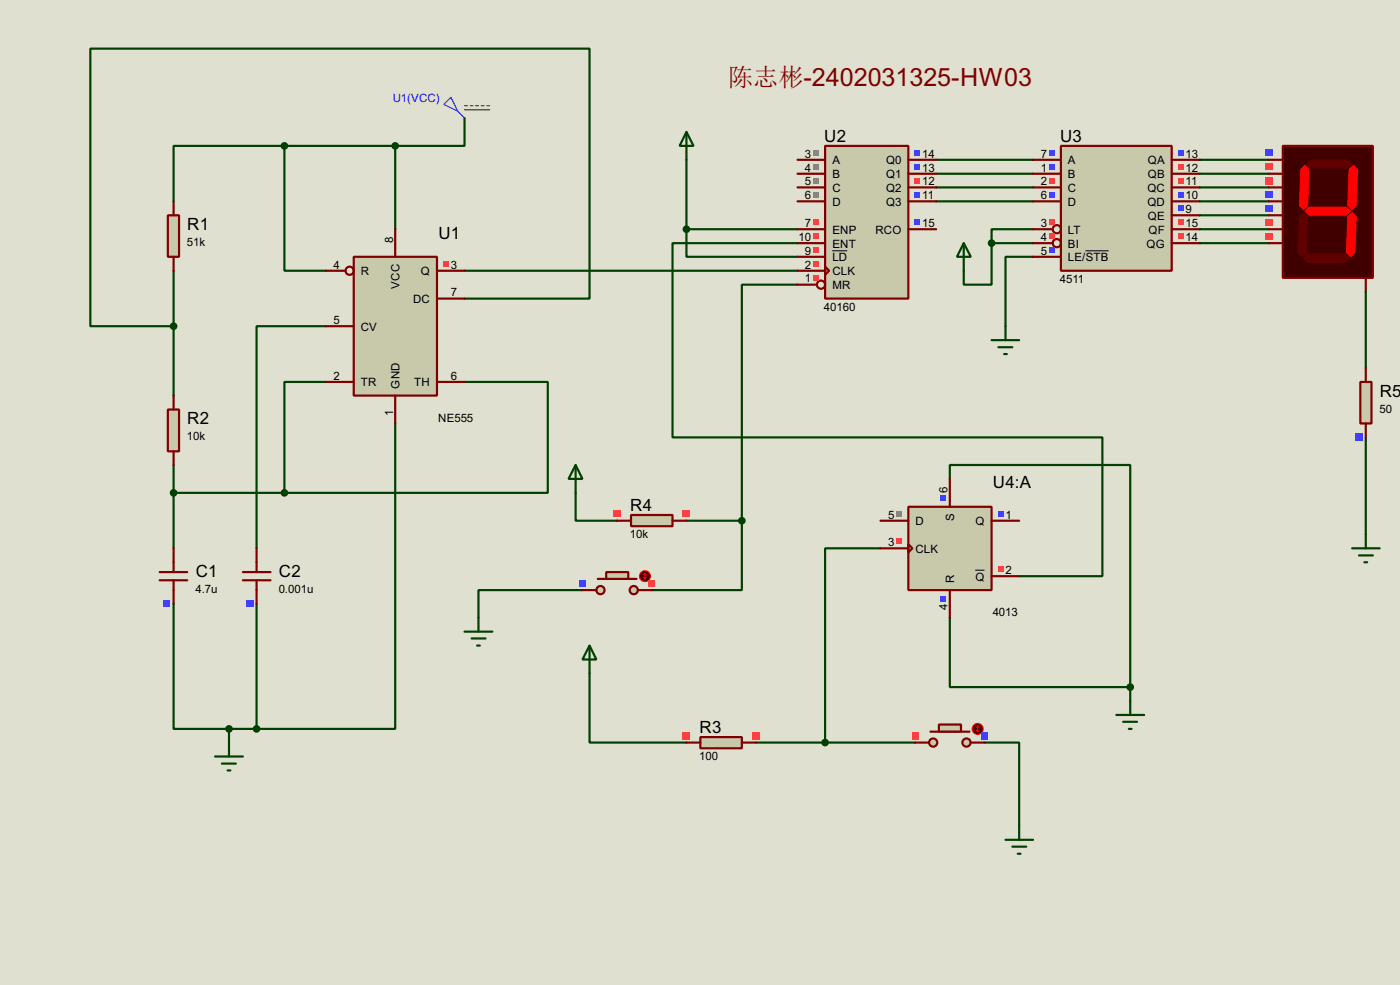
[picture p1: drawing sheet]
<svg xmlns="http://www.w3.org/2000/svg" width="256mm" height="180mm" viewBox="0 0 256 180" stroke-linecap="round" stroke-linejoin="round" font-family="sans-serif">
<path d="M0 0h256.5v180.3h-256.5z" fill="#e0e0d0"/>
<g fill="none" stroke="#004000" stroke-width=".4">
<path d="M52.1 26.7h-20.3v10.2M52.1 26.7v22.9h7.6M52.1 26.7h20.3M72.4 26.7v15.3M85.1 21.6v5.1h-12.7M125.8 29.3v12.7M171.5 29.3h17.8M171.5 31.8h17.8M171.5 34.3h17.8M171.5 36.9h17.8M219.8 29.3h12.7M219.8 31.8h12.7"/>
<path d="M219.8 34.3h12.7M219.8 36.9h12.7M219.8 39.4h12.7M31.8 49.6v22.8M59.7 59.7h-12.7v40.7M85.1 54.7h22.9v-45.8h-91.4v50.8h15.2M85.1 49.6h61M125.8 42v5h20.3M125.8 42h20.3M146.1 44.5h-22.9v35.6h78.8v25.4h-15.3M146.1 52.1h-10.2v43.2M181.7 44.5v7.6h-5.1v-2.5"/>
<path d="M181.7 44.5h7.6M189.3 42h-7.6v2.5M189.3 47h-5.1v12.7M219.8 42h12.7M219.8 44.5h12.7M250.2 53.4v14M59.7 69.9h-7.6v20.3M72.4 77.5v55.9h-25.4M85.1 69.9h15.3v20.3h-48.3M31.8 85.1v15.3M31.8 90.2h20.3M105.5 90.2v5.1h7.6"/>
<path d="M125.8 95.3h10.1M135.9 95.3v12.7h-16.5M174 87.7v-2.6h33.1v40.7M250.2 80.1v17.7M31.8 110.5v22.9h10.2M47 110.5v22.9M106.7 108h-19v5.1M161.3 100.4h-10.1v35.5M174 113.1v12.7h33.1M42 133.4v2.5M42 133.4h5M108 123.2v12.7h17.8"/>
<path d="M138.5 135.9h29.2M180.4 135.9h6.3v15.3M207.1 125.8v2.5"/>
</g>
<path d="M64.8 47h15.3v25.4h-15.3z" fill="#c8c8aa" stroke="#800000" stroke-width=".4"/>
<g fill="none" stroke="#800000" stroke-width=".4">
<path d="M59.7 49.6h3.6M59.7 59.7h5.1M72.4 42v5M80.1 49.6h5M80.1 54.7h5M59.7 69.9h5.1M72.4 72.4v5.1M80.1 69.9h5"/>
<circle cx="64" cy="49.6" r=".75"/>
</g>
<path d="M81.2 47.8h1v1h-1z" fill="#ff4040"/>
<path d="M30.8 39.4h2v7.6h-2z" fill="#c8c8aa" stroke="#800000" stroke-width=".4"/>
<path d="M31.8 36.9v2.5M31.8 47v2.6" fill="none" stroke="#800000" stroke-width=".4"/>
<path d="M30.8 75h2v7.6h-2z" fill="#c8c8aa" stroke="#800000" stroke-width=".4"/>
<path d="M31.8 72.4v2.6M31.8 82.6v2.5" fill="none" stroke="#800000" stroke-width=".4"/>
<path d="M128.3 134.9h7.6v2.1h-7.6z" fill="#c8c8aa" stroke="#800000" stroke-width=".4"/>
<path d="M125.8 135.9h2.5M135.9 135.9h2.6" fill="none" stroke="#800000" stroke-width=".4"/>
<g fill="#ff4040">
<path d="M125.1 134h1.3v1.3h-1.3z"/>
<path d="M137.8 134h1.3v1.3h-1.3z"/>
</g>
<path d="M115.6 94.3h7.6v2h-7.6z" fill="#c8c8aa" stroke="#800000" stroke-width=".4"/>
<path d="M113.1 95.3h2.5M123.2 95.3h2.6" fill="none" stroke="#800000" stroke-width=".4"/>
<g fill="#ff4040">
<path d="M112.4 93.4h1.3v1.3h-1.3z"/>
<path d="M125.1 93.4h1.3v1.3h-1.3z"/>
</g>
<path d="M249.2 69.9h2.1v7.6h-2.1z" fill="#c8c8aa" stroke="#800000" stroke-width=".4"/>
<path d="M250.2 67.4v2.5M250.2 77.5v2.6" fill="none" stroke="#800000" stroke-width=".4"/>
<path d="M248.3 79.4h1.3v1.3h-1.3z" fill="#4040ff"/>
<path d="M151.2 26.7h15.2v28h-15.2z" fill="#c8c8aa" stroke="#800000" stroke-width=".4"/>
<g fill="none" stroke="#800000" stroke-width=".4">
<path d="M146.1 29.3h5.1M146.1 31.8h5.1M146.1 34.3h5.1M146.1 36.9h5.1M166.4 29.3h5.1M166.4 31.8h5.1M166.4 34.3h5.1M166.4 36.9h5.1M146.1 42h5.1M146.1 44.5h5.1M146.1 47h5.1M146.1 49.6h5.1"/>
<path d="M146.1 52.1h3.6M151.2 48.8l.7 .8-.7 .7zM166.4 42h5.1"/>
<circle cx="150.4" cy="52.1" r=".75"/>
</g>
<path d="M152.5 45.9h2.7" fill="none" stroke="#000" stroke-width=".18"/>
<g fill="#808080">
<path d="M149 27.5h1v1h-1z"/>
<path d="M149 30h1v1h-1z"/>
<path d="M149 32.6h1v1h-1z"/>
<path d="M149 35.1h1v1h-1z"/>
</g>
<g fill="#ff4040">
<path d="M149 40.2h1v1h-1z"/>
<path d="M149 42.7h1v1h-1z"/>
<path d="M149 45.3h1v1h-1z"/>
<path d="M149 47.8h1v1h-1z"/>
<path d="M149 50.3h1v1.1h-1z"/>
</g>
<g fill="#4040ff">
<path d="M167.6 27.5h1v1h-1z"/>
<path d="M167.6 30h1v1h-1z"/>
</g>
<path d="M167.6 32.6h1v1h-1z" fill="#ff4040"/>
<g fill="#4040ff">
<path d="M167.6 35.1h1v1h-1z"/>
<path d="M167.6 40.2h1v1h-1z"/>
</g>
<path d="M29.3 104.7h5M29.3 106.2h5M31.8 100.4v4.3M31.8 106.2v4.3" fill="none" stroke="#800000" stroke-width=".4"/>
<path d="M29.9 109.9h1.3v1.3h-1.3z" fill="#4040ff"/>
<path d="M44.5 104.7h5.1M44.5 106.2h5.1M47 100.4v4.3M47 106.2v4.3" fill="none" stroke="#800000" stroke-width=".4"/>
<path d="M45.1 109.9h1.3v1.3h-1.3z" fill="#4040ff"/>
<path d="M81.3 19.1l1.3-1.3 1.3 2.6zM85.1 19.4h.6M86.2 19.4h.5M87.2 19.4h.5M88.2 19.4h.5M89.2 19.4h.5M83.9 20.4l1.2 1.2M85.1 20.1h4.6" fill="none" stroke="#0000c0" stroke-width=".2"/>
<g fill="#004000" stroke="#004000" stroke-width=".4">
<circle cx="72.4" cy="26.7" r=".5"/>
<circle cx="52.1" cy="26.7" r=".5"/>
<circle cx="31.8" cy="59.7" r=".5"/>
<circle cx="52.1" cy="90.2" r=".5"/>
<circle cx="31.8" cy="90.2" r=".5"/>
<circle cx="41.9" cy="133.4" r=".5"/>
<circle cx="47" cy="133.4" r=".5"/>
</g>
<path d="M39.4 138.5h5.1M40.7 139.8h2.5M42 135.9v2.6M41.7 141h.5" fill="none" stroke="#004000" stroke-width=".4"/>
<path d="M194.4 26.7h20.3v22.9h-20.3z" fill="#c8c8aa" stroke="#800000" stroke-width=".4"/>
<g fill="none" stroke="#800000" stroke-width=".4">
<path d="M189.3 29.3h5.1M189.3 31.8h5.1M189.3 34.3h5.1M189.3 36.9h5.1M214.7 29.3h5.1M214.7 31.8h5.1M214.7 34.3h5.1M214.7 36.9h5.1M214.7 39.4h5.1M189.3 42h3.5M189.3 44.5h3.5M189.3 47h5.1"/>
<path d="M214.7 42h5.1M214.7 44.5h5.1"/>
<circle cx="193.6" cy="44.5" r=".75"/>
<circle cx="193.6" cy="42" r=".75"/>
</g>
<path d="M198.9 45.9h4.2" fill="none" stroke="#000" stroke-width=".18"/>
<g fill="#4040ff">
<path d="M192.2 27.5h1v1h-1z"/>
<path d="M192.2 30h1v1h-1z"/>
</g>
<path d="M192.2 32.6h1v1h-1z" fill="#ff4040"/>
<path d="M192.2 35.1h1v1h-1z" fill="#4040ff"/>
<g fill="#ff4040">
<path d="M192.2 40.2h1v1h-1z"/>
<path d="M192.2 42.7h1v1h-1z"/>
</g>
<g fill="#4040ff">
<path d="M192.2 45.3h1v1h-1z"/>
<path d="M215.8 27.5h1v1h-1z"/>
</g>
<g fill="#ff4040">
<path d="M215.8 30h1v1h-1z"/>
<path d="M215.8 32.6h1v1h-1z"/>
</g>
<g fill="#4040ff">
<path d="M215.8 35.1h1v1h-1z"/>
<path d="M215.8 37.6h1v1.1h-1z"/>
</g>
<g fill="#ff4040">
<path d="M215.8 40.2h1v1h-1z"/>
<path d="M215.8 42.7h1v1h-1z"/>
</g>
<path d="M235 26.7h16.5v24.2h-16.5z" fill="#400000" stroke="#800000" stroke-width=".4"/>
<g fill="#600000" stroke="#600000" stroke-width=".18">
<path d="M240.1 29.3h6.8l.8 .7-.8 .8h-6.8l-.8-.8z" fill-rule="evenodd"/>
<path d="M238.8 47.3l.8-.8h6.8l.8 .8-.8 .8h-6.8z" fill-rule="evenodd"/>
<path d="M238.1 39.7l.7-.8 .8 .8-.3 6.6-.7 .7-.8-.7z" fill-rule="evenodd"/>
</g>
<g fill="#f00" stroke="#f00" stroke-width=".18">
<path d="M247.2 31l.8-.7 .7 .7-.2 6.6-.8 .8-.8-.8z" fill-rule="evenodd"/>
<path d="M246.9 39.7l.8-.8 .8 .8-.3 6.6-.7 .7-.8-.7z" fill-rule="evenodd"/>
<path d="M238.3 31l.8-.7 .7 .7-.2 6.6-.8 .8-.7-.8z" fill-rule="evenodd"/>
<path d="M239.1 38.7l.7-.8h6.9l.8 .8-.8 .7h-6.9z" fill-rule="evenodd"/>
</g>
<path d="M232.5 29.3h2.5M232.5 31.8h2.5M232.5 34.3h2.5M232.5 36.9h2.5M232.5 39.4h2.5M232.5 42h2.5M232.5 44.5h2.5M250.2 50.9v2.5" fill="none" stroke="#800000" stroke-width=".4"/>
<path d="M231.8 27.4h1.3v1.2h-1.3z" fill="#4040ff"/>
<g fill="#ff4040">
<path d="M231.8 29.9h1.3v1.3h-1.3z"/>
<path d="M231.8 32.4h1.3v1.3h-1.3z"/>
</g>
<g fill="#4040ff">
<path d="M231.8 35h1.3v1.2h-1.3z"/>
<path d="M231.8 37.5h1.3v1.3h-1.3z"/>
</g>
<g fill="#ff4040">
<path d="M231.8 40.1h1.3v1.2h-1.3z"/>
<path d="M231.8 42.6h1.3v1.3h-1.3z"/>
</g>
<path d="M176.6 44.5l1.3 2.5h-2.6zM176.6 44.5v5.1M184.2 59.7v2.6M181.7 62.3h5M182.9 63.6h2.6M184 64.8h.5M250.2 97.8v2.6M247.7 100.4h5.1M249 101.7h2.5M250 102.9h.5" fill="none" stroke="#004000" stroke-width=".4"/>
<circle cx="181.6" cy="44.5" r=".5" fill="#004000" stroke="#004000" stroke-width=".4"/>
<path d="M166.4 92.8h15.3v15.2h-15.3z" fill="#c8c8aa" stroke="#800000" stroke-width=".4"/>
<path d="M161.3 95.3h5.1M166.4 99.6l.8 .8-.8 .7zM174 87.7v5.1M181.7 95.3h5M161.3 100.4h5.1M174 108v5.1M181.7 105.5h5" fill="none" stroke="#800000" stroke-width=".4"/>
<path d="M178.7 104.4h1.7" fill="none" stroke="#000" stroke-width=".18"/>
<path d="M164.3 93.5h1v1h-1z" fill="#808080"/>
<path d="M182.8 93.5h1v1h-1z" fill="#4040ff"/>
<g fill="#ff4040">
<path d="M164.3 98.6h1v1h-1z"/>
<path d="M182.8 103.7h1v1h-1z"/>
</g>
<g fill="#4040ff">
<path d="M172.3 109.1h1v1.1h-1z"/>
<path d="M172.3 90.6h1v1h-1z"/>
</g>
<g fill="#c8c8aa" stroke="#800000" stroke-width=".4">
<circle cx="177" cy="135.9" r=".75"/>
<circle cx="170.9" cy="135.9" r=".75"/>
</g>
<path d="M170.5 133.9h7.1" fill="none" stroke="#800000" stroke-width=".4"/>
<path d="M172 132.6h4.1v1.3h-4.1z" fill="#c8c8aa" stroke="#800000" stroke-width=".4"/>
<path d="M167.7 135.9h2.5M177.9 135.9h2.5" fill="none" stroke="#800000" stroke-width=".4"/>
<circle cx="179.1" cy="133.4" r="1" fill="#400000" stroke="#f00" stroke-width=".2"/>
<path d="M178.9 133.7l.2 .2M179.1 132.9v1M179.1 132.9l-.2 .3M179.1 132.9l.3 .3M179.4 133.7l-.3 .2" fill="none" stroke="#f00" stroke-width=".2"/>
<path d="M167.1 134h1.2v1.3h-1.2z" fill="#ff4040"/>
<path d="M179.8 134h1.2v1.3h-1.2z" fill="#4040ff"/>
<g fill="none" stroke="#004000" stroke-width=".4">
<path d="M125.8 24.2l1.3 2.5h-2.6zM125.8 24.2v5.1M105.5 85.1l1.2 2.6h-2.5zM105.5 85.1v5.1M85.1 115.6h5.1M86.4 116.9h2.6M87.4 118.2h.5M87.7 113.1v2.5M108 118.2l1.3 2.5h-2.6zM108 118.2v5M204.5 130.9h5.1M205.8 132.1h2.5"/>
<path d="M206.8 133.4h.5M207.1 128.3v2.6M184.2 153.7h5.1M185.5 155h2.5M186.5 156.3h.5M186.7 151.2v2.5"/>
</g>
<g fill="#004000" stroke="#004000" stroke-width=".4">
<circle cx="151.1" cy="135.9" r=".5"/>
<circle cx="207" cy="125.8" r=".5"/>
<circle cx="125.7" cy="42" r=".5"/>
</g>
<g fill="#c8c8aa" stroke="#800000" stroke-width=".4">
<circle cx="116.1" cy="108" r=".75"/>
<circle cx="110" cy="108" r=".75"/>
</g>
<path d="M109.5 106h7.1" fill="none" stroke="#800000" stroke-width=".4"/>
<path d="M111.1 104.7h4v1.3h-4z" fill="#c8c8aa" stroke="#800000" stroke-width=".4"/>
<path d="M106.7 108h2.6M116.9 108h2.5" fill="none" stroke="#800000" stroke-width=".4"/>
<circle cx="118.1" cy="105.5" r="1" fill="#400000" stroke="#f00" stroke-width=".2"/>
<path d="M117.9 105.7l.3 .3M118.2 105v1M118.2 105l-.3 .2M118.2 105l.2 .2M118.4 105.7l-.2 .3" fill="none" stroke="#f00" stroke-width=".2"/>
<path d="M106.1 106.1h1.3v1.3h-1.3z" fill="#4040ff"/>
<path d="M118.8 106.1h1.3v1.3h-1.3z" fill="#ff4040"/>
<circle cx="135.9" cy="95.3" r=".5" fill="#004000" stroke="#004000" stroke-width=".4"/>
<text font-size="4.6" fill="#800000" x="133.4" y="15.7">陈志彬-2402031325-HW03</text>
<g font-size="3.5">
<text x="151" y="25.9">U2</text>
<text x="194.2" y="25.9">U3</text>
<text x="34.3" y="42.1">R1</text>
<text x="80.3" y="43.7">U1</text>
<text x="34.3" y="77.6">R2</text>
<text x="252.8" y="72.6">R5</text>
<text x="181.9" y="89.4">U4:A</text>
<text x="115.5" y="93.5">R4</text>
<text x="35.9" y="105.6">C1</text>
<text x="51.1" y="105.6">C2</text>
<text x="128.2" y="134.1">R3</text>
</g>
<text font-size="2.4" fill="#0000c0" x="71.9" y="18.6">U1(VCC)</text>
<g font-size="2.4">
<text x="147.5" y="28.9">3</text>
<text x="169" y="28.9">14</text>
<text x="190.7" y="28.9">7</text>
<text x="217.2" y="28.9">13</text>
<text x="147.5" y="31.4">4</text>
<text x="147.5" y="33.9">5</text>
<text x="152.5" y="30">A</text>
<text x="152.5" y="32.6">B</text>
<text x="152.5" y="35.1">C</text>
<text x="162.3" y="30">Q0</text>
<text x="162.3" y="32.6">Q1</text>
<text x="162.3" y="35.1">Q2</text>
<text x="169" y="31.4">13</text>
<text x="169" y="33.9">12</text>
<text x="190.7" y="31.4">1</text>
<text x="190.7" y="33.9">2</text>
<text x="195.6" y="30">A</text>
<text x="195.6" y="32.6">B</text>
<text x="195.6" y="35.1">C</text>
<text x="210.2" y="35.1">QC</text>
<text x="210.3" y="30">QA</text>
<text x="210.3" y="32.6">QB</text>
<text x="217.2" y="31.4">12</text>
<text x="217.2" y="33.9">11</text>
<text x="147.5" y="36.5">6</text>
<text x="147.5" y="41.6">7</text>
<text x="152.5" y="37.7">D</text>
<text x="162.3" y="37.7">Q3</text>
<text x="169" y="36.5">11</text>
<text x="169" y="41.6">15</text>
<text x="190.7" y="36.5">6</text>
<text x="190.7" y="41.6">3</text>
<text x="195.6" y="37.7">D</text>
<text x="210.2" y="37.7">QD</text>
<text x="210.3" y="40.2">QE</text>
<text x="217.2" y="36.5">10</text>
<text x="217.2" y="39">9</text>
<text x="217.2" y="41.6">15</text>
<text x="34.3" y="45">51k</text>
<text x="72" y="44.5" transform="rotate(-90 72 44.5)">8</text>
<text x="146.3" y="44.1">10</text>
<text x="147.5" y="46.6">9</text>
<text x="152.5" y="42.7">ENP</text>
<text x="152.5" y="45.3">ENT</text>
<text x="152.5" y="47.8">LD</text>
<text x="160.4" y="42.7">RCO</text>
<text x="190.7" y="44.1">4</text>
<text x="190.7" y="46.6">5</text>
<text x="195.6" y="42.7">LT</text>
<text x="195.6" y="45.3">BI</text>
<text x="195.6" y="47.8">LE/STB</text>
<text x="210" y="45.3">QG</text>
<text x="210.4" y="42.7">QF</text>
<text x="217.2" y="44.1">14</text>
<text x="61.1" y="49.2">4</text>
<text x="66.1" y="50.4">R</text>
<text x="73.2" y="52.8" transform="rotate(-90 73.2 52.8)">VCC</text>
<text x="77.1" y="50.4">Q</text>
<text x="82.6" y="49.2">3</text>
<text x="147.5" y="49.2">2</text>
<text x="147.5" y="51.7">1</text>
<text x="152.5" y="50.4">CLK</text>
<text x="152.5" y="52.9">MR</text>
<text x="194.2" y="51.8">4511</text>
<text x="61.1" y="59.3">5</text>
<text x="75.7" y="55.4">DC</text>
<text x="82.6" y="54.3">7</text>
<text x="151" y="56.8">40160</text>
<text x="66.1" y="60.5">CV</text>
<text x="61.1" y="69.5">2</text>
<text x="66.1" y="70.7">TR</text>
<text x="73.2" y="71.1" transform="rotate(-90 73.2 71.1)">GND</text>
<text x="75.9" y="70.7">TH</text>
<text x="82.6" y="69.5">6</text>
<text x="72" y="76.1" transform="rotate(-90 72 76.1)">1</text>
<text x="80.3" y="77.2">NE555</text>
<text x="252.7" y="75.5">50</text>
<text x="34.3" y="80.6">10k</text>
<text x="162.7" y="94.9">5</text>
<text x="173.6" y="90.2" transform="rotate(-90 173.6 90.2)">6</text>
<text x="174.8" y="95.4" transform="rotate(-90 174.8 95.4)">S</text>
<text x="184.2" y="94.9">1</text>
<text x="115.4" y="98.5">10k</text>
<text x="162.7" y="100">3</text>
<text x="167.7" y="96.1">D</text>
<text x="167.7" y="101.2">CLK</text>
<text x="178.7" y="96.1">Q</text>
<text x="174.8" y="106.7" transform="rotate(-90 174.8 106.7)">R</text>
<text x="178.7" y="106.3">Q</text>
<text x="184.2" y="105.1">2</text>
<text x="35.8" y="108.5">4.7u</text>
<text x="51.1" y="108.5">0.001u</text>
<text x="173.6" y="111.7" transform="rotate(-90 173.6 111.7)">4</text>
<text x="181.9" y="112.7">4013</text>
<text x="128.1" y="139.2">100</text>
</g>
</svg>
